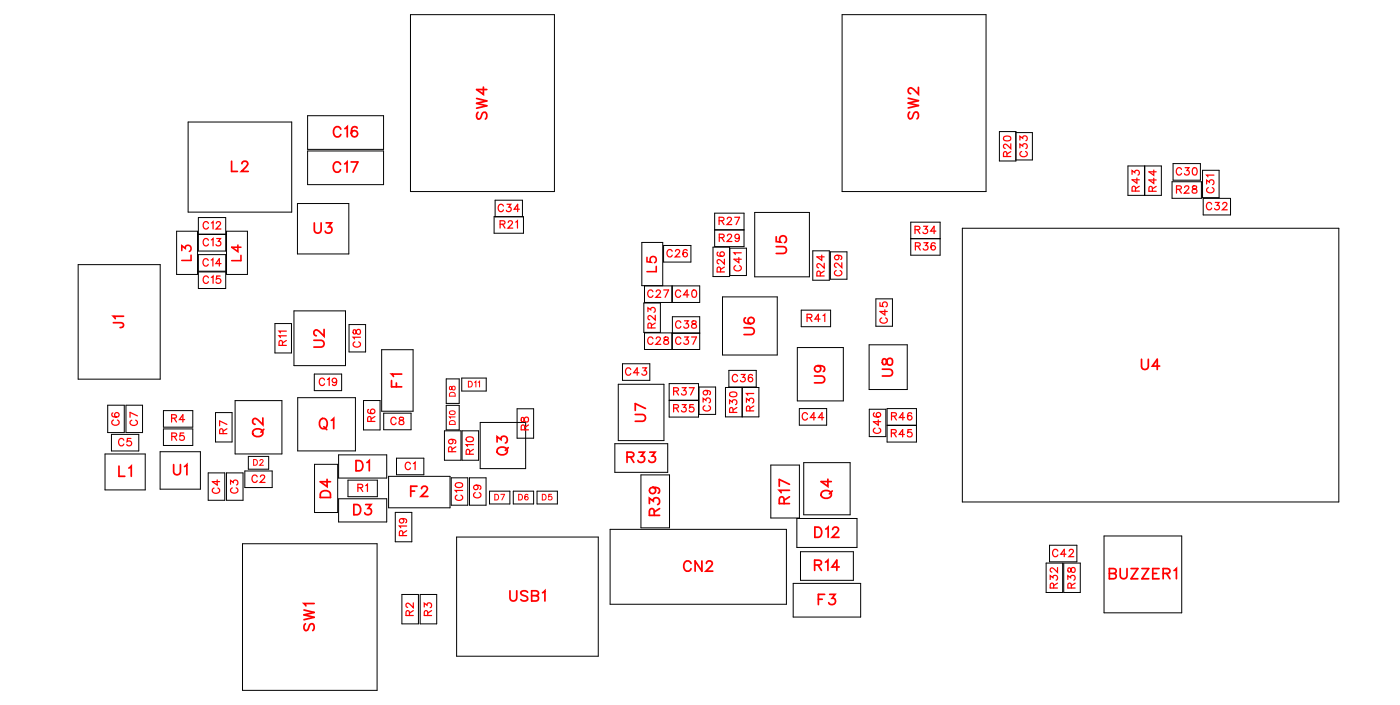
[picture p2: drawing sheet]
<svg xmlns="http://www.w3.org/2000/svg" width="97mm" height="49mm" viewBox="0 0 97 49" stroke-linecap="round" stroke-linejoin="round" font-family="sans-serif">
<g fill="none" stroke="#000" stroke-width=".07">
<path d="M5.4 18.4h5.7v7.9h-5.7zM12.3 16h1.4v3.1h-1.4zM13.1 8.5h7.2v6.2h-7.2zM13.8 15.1h1.9v2.3h-1.9zM13.8 17.7h1.9v1.1h-1.9zM13.8 18.9h1.9v1.1h-1.9zM13.8 16.3h1.9M15.7 16h1.5v3.1h-1.5zM20.7 14.1h3.5v3.5h-3.5zM21.4 8h5.3v2.4h-5.3zM21.4 10.5h5.3v2.3h-5.3zM28.5 1h10v12.3h-10z"/>
<path d="M34.3 15h2.1v1.2h-2.1zM34.4 13.9h1.9v1.1h-1.9zM46.1 19.8v-3h-1.5v3h2.1v1.2h-1.9v-1.2M46.1 17h1.9v1.2h-1.9zM46.7 19.8h1.9v1.2h-1.9zM49.6 17.2h1.1v2h-1.1zM49.7 14.8h2v2.3h-2zM49.7 15.9h2M50.7 17.2h1.2v1.9h-1.2zM52.5 14.7h3.8v4.5h-3.8zM56.5 17.4h1.1v2.1h-1.1zM57.7 17.5h1.2v1.9h-1.2z"/>
<path d="M58.5 1h10v12.3h-10zM63.3 15.4h2v2.3h-2zM63.3 16.6h2M66.9 15.8h26.2v19h-26.2zM69.5 9.1h1.1v2.1h-1.1zM70.6 9.2h1.2v1.9h-1.2zM78.4 11.5h2.3v2.1h-2.3zM79.5 11.5v2.1M81.5 12.6h2v1.2h-2zM81.5 11.4h1.9v1.1h-1.9zM83.6 11.8h1.1v1.9h-1.1zM83.6 13.8h1.9v1.1h-1.9z"/>
<path d="M7.3 31.5h2.8v2.5h-2.8zM7.5 28.1h1.1v1.9h-1.1zM7.7 30.2h1.9v1.1h-1.9zM8.8 28.1h1.1v1.9h-1.1zM11.1 31.4h2.8v2.6h-2.8zM11.4 28.5h2v1.2h-2zM11.4 29.8h2v1.1h-2zM14.5 32.8h1.1v1.9h-1.1zM15 28.6h1.1v2.1h-1.1zM15.7 32.8h1.2v1.9h-1.2zM16.3 27.8h3.3v3.7h-3.3zM16.9 37.7h9.3v10.2h-9.3z"/>
<path d="M17 32.7h1.9v1.1h-1.9zM17.3 31.7h1.4v.9h-1.4zM19.1 22.5h1.2v2h-1.2zM20.4 21.6h3.6v3.8h-3.6zM20.7 27.6h4v3.7h-4zM21.8 26h1.9v1.1h-1.9zM21.9 32.2h1.6v3.4h-1.6zM23.5 31.6h3.4v1.6h-3.4zM23.5 34.6h3.4v1.6h-3.4zM24.2 33.3h2v1.2h-2zM24.3 22.5h1.1v1.9h-1.1zM25.3 27.8h1.1v2h-1.1z"/>
<path d="M26.5 24.3h2.2v4.2h-2.2zM26.7 28.7h1.9v1.1h-1.9zM27 33.1h4.3v2.1h-4.3zM27.5 35.6h1.1v2h-1.1zM27.6 31.8h1.9v1.2h-1.9zM30.9 29.9h1.1v2h-1.1zM31 26.3h.9v1.7h-.9zM31 28.1h.9v1.7h-.9zM31.4 33.2h1.1v1.9h-1.1zM31.7 37.3h9.9v8.3h-9.9zM32.1 26.2h1.7v.9h-1.7zM32.1 29.9h1.2v2h-1.2z"/>
<path d="M32.6 33.2h1.2v1.9h-1.2zM33.4 29.3h3.1v3.2h-3.1zM34 34.1h1.4v.9h-1.4zM35.7 34.1h1.4v.9h-1.4zM35.9 28.4h1.2v2h-1.2zM37.3 34.1h1.4v.9h-1.4zM42.4 36.7h12.3v5.2h-12.3zM42.7 30.8h3.7v2h-3.7zM43 26.7h3.1v3.9h-3.1zM43.3 25.3h1.9v1.1h-1.9zM44.5 33h2v3.6h-2zM44.8 21h1.1v2.1h-1.1z"/>
<path d="M44.8 23.1h1.9v1.2h-1.9zM46.5 26.6h2.1v2.4h-2.1zM46.5 27.8h2.1M46.7 22h1.9v2.3h-1.9zM46.7 23.1h1.9M48.6 26.9h1.1v1.9h-1.1zM50.2 20.6h3.8v4h-3.8zM50.4 26.9h2.3v2h-2.3zM50.7 25.7h1.9v1.2h-1.9zM51.6 26.9v2M53.6 32.3h2v3.7h-2zM55.4 36h4.2v2h-4.2z"/>
<path d="M55.4 24.1h3.2v3.7h-3.2zM55.6 28.4h1.9v1.1h-1.9zM55.6 38.3h3.7v2h-3.7zM55.7 21.5h2v1.2h-2zM55.9 32.1h3.2v3.6h-3.2zM60.4 23.9h2.7v3.1h-2.7zM60.4 28.4h1.2v1.9h-1.2zM60.9 20.7h1.1v1.9h-1.1zM61.7 29.5h2M61.7 28.4h2v2.3h-2zM72.7 39.1h1.2v2h-1.2zM72.9 37.8h1.9v1.2h-1.9z"/>
<path d="M73.9 39.1h1.2v2h-1.2zM76.7 37.2h5.4v5.3h-5.4zM27.9 41.3h1.2v2h-1.2zM29.2 41.3h1.2v2h-1.2zM55.1 40.5h4.7v2.3h-4.7z"/>
</g>
<g fill="none" stroke="#f00" stroke-width=".08">
<path d="M14.5 18.1a.19 .19 0 0 0-.2-.1 .19 .19 0 0 0-.2 .2v.1a.19 .19 0 0 0 .2 .2 .19 .19 0 0 0 .2-.2M14.5 15.5a.19 .19 0 0 0-.2-.1 .19 .19 0 0 0-.2 .2v.1a.19 .19 0 0 0 .2 .2 .19 .19 0 0 0 .2-.1M14.5 16.7a.19 .19 0 0 0-.2-.1 .19 .19 0 0 0-.2 .2v.1a.19 .19 0 0 0 .2 .2 .19 .19 0 0 0 .2-.2M14.5 19.3a.19 .19 0 0 0-.2-.1 .19 .19 0 0 0-.2 .2v.1a.19 .19 0 0 0 .2 .2 .19 .19 0 0 0 .2-.2M14.7 18.1l.1-.1v.5M14.7 15.5l.1-.1v.5M14.7 16.7l.1-.1v.5M14.7 19.3l.1-.1v.5M15 15.5l.1-.1 .2 .1-.3 .4h.4M15.1 16.6h.2l-.1 .2a.17 .17 0 0 1 .1 .2 .17 .17 0 0 1-.3 0M15.3 19.2h-.2l-.1 .2a.18 .18 0 0 1 .3 0 .18 .18 0 0 1 0 .2 .18 .18 0 0 1-.3 0M15.4 18.3h-.4l.2-.3v.5"/>
<path d="M34.8 15.6l.3-.1v-.1l-.3-.1v.5M34.9 15.6l.2 .2M35 14.3a.19 .19 0 0 0-.2-.1 .19 .19 0 0 0-.2 .2v.1a.19 .19 0 0 0 .2 .2 .19 .19 0 0 0 .2-.1M35.2 14.2h.3l-.1 .2a.17 .17 0 0 1 .1 .2 .17 .17 0 0 1-.3 0M35.3 15.4l.2-.1 .1 .2-.3 .3h.3M35.8 15.4l.2-.1v.5M36.1 14.5h-.4l.3-.3v.5M46.7 17.4a.19 .19 0 0 0-.2-.1 .19 .19 0 0 0-.1 .2v.1a.19 .19 0 0 0 .1 .2 .19 .19 0 0 0 .2-.1M46.9 17.4l.1-.1 .2 .1-.3 .4h.4M47.8 17.4l-.1-.1a.22 .22 0 0 0-.3 .3 .22 .22 0 0 0 .4 .2 .16 .16 0 0 0-.1-.3 .16 .16 0 0 0-.2 .2M49.9 17.5a.22 .22 0 0 0 .2 .3 .22 .22 0 0 0 .2-.3 .16 .16 0 0 0-.3 .1 .16 .16 0 0 0 .2 .2M50 15.3h.3v-.1l-.3-.1v.5"/>
<path d="M50 16.5h.3v-.1l-.3-.1v.5M50.1 18.9v-.3l-.2-.1-.1 .4h.5M50.2 15.3l.1 .3M50.2 16.5l.1 .3M50.3 18v.3l-.3-.3-.2 .1 .2 .2M50.3 18.5l-.2 .2M50.5 15.2l.2-.1 .1 .1-.3 .4h.4M50.6 16.4l.2-.1 .1 .1-.4 .4h.4M51.1 15.1h.3l-.2 .5M51.1 18.4a.19 .19 0 0 0-.1 .3 .19 .19 0 0 0 .2 .1h.1a.19 .19 0 0 0 .2-.1 .19 .19 0 0 0-.1-.3M51.4 17.9v.3l-.4-.2h.5M51.4 16.4a.16 .16 0 0 1-.2 .2 .16 .16 0 0 1-.1-.3 .16 .16 0 0 1 .3 0l-.1 .4h-.2"/>
<path d="M51.5 17.5h-.5l.1 .2M57 19.2v-.3l-.1-.1-.1 .4h.5M57.1 17.7v.4l-.3-.3h.5M57.3 18.3v.3l-.4-.3-.1 .1 .1 .2M57.3 18.8l-.3 .2M58.1 18.8a.19 .19 0 0 0-.1 .2 .19 .19 0 0 0 .2 .1h.1a.19 .19 0 0 0 .2-.1 .19 .19 0 0 0-.1-.2M58.2 17.7a.16 .16 0 0 1 .1 .2 .16 .16 0 0 1-.2 .1 .16 .16 0 0 1 0-.3l.4 .1-.1 .2M58.5 18.2v.4l-.4-.3-.1 .2 .1 .1M63.6 15.9h.3v-.1l-.3-.1v.5M63.6 17.1h.3l.1-.2-.4-.1v.6M63.8 15.9l.1 .3M63.8 17.1l.2 .3"/>
<path d="M64.2 15.7h.3l-.2 .2a.17 .17 0 0 1 .1 .3 .17 .17 0 0 1-.3-.1M64.2 16.8h.3l-.2 .2a.18 .18 0 0 1 .2 .3 .17 .17 0 0 1-.3 0M65 16.9a.22 .22 0 0 0-.3 .2 .22 .22 0 0 0 .3 .2 .16 .16 0 0 0-.1-.2 .16 .16 0 0 0-.2 .1M65 16h-.3l.2-.3v.5M69.8 9.5a.25 .25 0 0 1 .3-.1 .25 .25 0 0 1 .1 .3 .25 .25 0 0 1-.3 .1 .25 .25 0 0 1-.1-.3zM70 10.9v-.3l-.2-.1-.1 .4h.6M70.3 10v.3l-.4-.3-.2 .1 .2 .2M70.3 10.5l-.3 .2M70.9 10.3v-.3l.2 .1a.17 .17 0 0 1 .3-.1 .17 .17 0 0 1-.1 .3M70.9 9.7v-.2l.2 .1a.17 .17 0 0 1 .3-.1 .17 .17 0 0 1-.1 .3M71 10.5a.19 .19 0 0 0-.1 .2 .19 .19 0 0 0 .2 .2h.1a.19 .19 0 0 0 .2-.2 .19 .19 0 0 0-.1-.2M78.7 12.1v-.3l.2 .2a.17 .17 0 0 1 .2-.1 .17 .17 0 0 1 0 .3"/>
<path d="M78.9 13.3v-.3l-.1-.1-.1 .4h.5M79 12.4v.3l-.3-.2h.5M79.2 12.9l-.3 .2M80.1 13.3v-.3l-.1-.1-.1 .4h.5M80.2 12.4v.3l-.3-.2h.5M80.2 11.8v.4l-.3-.3h.5M80.4 12.9l-.3 .2M81.8 13.1h.3v-.1l-.3-.1v.5M81.9 13.1l.2 .3M82.1 11.8a.19 .19 0 0 0-.2-.2 .19 .19 0 0 0-.1 .2v.2a.19 .19 0 0 0 .1 .2 .19 .19 0 0 0 .2-.2M82.3 13l.2-.1 .1 .1-.3 .4h.4M82.4 11.6h.2l-.1 .2a.17 .17 0 0 1 .1 .3 .17 .17 0 0 1-.3 0"/>
<path d="M82.9 12.9v.2l.3 .1a.17 .17 0 0 1-.2 .2 .17 .17 0 0 1-.1-.2l.3-.2-.1-.1zM82.9 11.7a.23 .23 0 0 1 .3 .2 .23 .23 0 0 1-.3 .2v-.2zM83.9 12.8v-.3l.2 .1a.17 .17 0 0 1 .2-.1 .17 .17 0 0 1 0 .3M84 13a.19 .19 0 0 0-.1 .2 .19 .19 0 0 0 .2 .2h.1a.19 .19 0 0 0 .2-.2 .19 .19 0 0 0-.1-.2M84.2 14.2a.19 .19 0 0 0-.2-.1 .19 .19 0 0 0-.1 .1v.2a.19 .19 0 0 0 .1 .2 .19 .19 0 0 0 .2-.2M84.4 12.2h-.5l.1 .1M84.5 14.1h.2l-.1 .1a.17 .17 0 0 1 .1 .3 .17 .17 0 0 1-.3 0M85 14.2l.1-.1h.2l-.3 .5h.3M7.8 28.7a.22 .22 0 0 0 .2 .3 .22 .22 0 0 0 .2-.3 .16 .16 0 0 0-.2 0 .16 .16 0 0 0 .1 .3M7.9 29.2a.19 .19 0 0 0-.1 .2 .19 .19 0 0 0 .2 .1h.1a.19 .19 0 0 0 .2-.1 .19 .19 0 0 0-.1-.2M8.6 30.6a.19 .19 0 0 0-.2-.2 .19 .19 0 0 0-.2 .2v.2a.19 .19 0 0 0 .2 .1 .19 .19 0 0 0 .2-.1M9.1 30.4h-.2l-.1 .3a.18 .18 0 0 1 .3-.1 .18 .18 0 0 1 0 .3 .18 .18 0 0 1-.3 0"/>
<path d="M9.2 29.2a.19 .19 0 0 0-.2 .2 .19 .19 0 0 0 .2 .1h.2a.19 .19 0 0 0 .2-.1 .19 .19 0 0 0-.2-.2M9.6 28.9l-.6-.3v.4M11.9 29h.3l.1-.1-.4-.1v.5M11.9 30.3h.3l.1-.1-.4-.1v.5M12.1 29l.2 .3M12.1 30.3l.2 .3M12.8 30.1h-.3v.2a.18 .18 0 0 1 .3 0 .18 .18 0 0 1-.1 .2 .18 .18 0 0 1-.2 0M12.8 29.1h-.3l.2-.3v.5M14.9 33.9a.19 .19 0 0 0-.1 .2 .19 .19 0 0 0 .2 .1h.1a.19 .19 0 0 0 .2-.1 .19 .19 0 0 0-.2-.2M15.1 33.3v.4l-.3-.3h.5M15.5 30.1v-.3h-.1l-.1 .3h.5M15.8 29.8l-.3 .1"/>
<path d="M15.8 29.5l-.5-.3v.4M16 33.6v-.3l.2 .2a.17 .17 0 0 1 .3-.1 .17 .17 0 0 1-.1 .3M16.1 33.9a.19 .19 0 0 0-.1 .2 .19 .19 0 0 0 .2 .1h.1a.19 .19 0 0 0 .2-.1 .19 .19 0 0 0-.1-.2M17.9 33.1a.19 .19 0 0 0-.2-.1 .19 .19 0 0 0-.2 .2v.1a.19 .19 0 0 0 .2 .2 .19 .19 0 0 0 .2-.1M18.1 33.1l.1-.1 .2 .1-.3 .4h.3M19.6 24v-.3l-.1-.1-.1 .4h.5M19.9 23.3h-.5l.1 .1M19.9 23h-.5l.1 .1M19.9 23.6l-.3 .2M22.6 26.4a.19 .19 0 0 0-.3-.2 .19 .19 0 0 0-.1 .2v.2a.19 .19 0 0 0 .1 .2 .19 .19 0 0 0 .3-.2M22.8 26.3l.1-.1v.6M23.4 26.4a.16 .16 0 0 1-.2 .2 .16 .16 0 0 1-.1-.3 .16 .16 0 0 1 .3 0l-.1 .4h-.2"/>
<path d="M24.6 22.9v.3h.1a.21 .21 0 0 1 .1-.3 .21 .21 0 0 1 .2 0l.1 .2-.1 .1-.2-.1-.1-.2zM24.7 23.7a.19 .19 0 0 0-.2 .2 .19 .19 0 0 0 .2 .2h.2a.19 .19 0 0 0 .2-.2 .19 .19 0 0 0-.2-.2M24.9 33.9l.3-.1v-.1l-.3-.1v.5M25 33.9l.2 .2M25.1 23.4h-.6l.1 .1M25.4 33.7l.1-.1v.5M25.6 28.4a.22 .22 0 0 0 .2 .3 .22 .22 0 0 0 .2-.3 .16 .16 0 0 0-.2 .1 .16 .16 0 0 0 .1 .2M25.8 29.3v-.3l-.2-.1v.4h.5M26.1 28.9l-.3 .2M27.5 29.1a.19 .19 0 0 0-.2-.1 .19 .19 0 0 0-.1 .2v.1a.19 .19 0 0 0 .1 .2 .19 .19 0 0 0 .2-.1M27.8 29v.1a.21 .21 0 0 1 .2 .1 .21 .21 0 0 1 0 .2h-.2v-.1l.2-.2v-.1zM27.9 36a.16 .16 0 0 1 .2 .2 .16 .16 0 0 1-.3 .1 .16 .16 0 0 1 0-.3l.4 .1v.2"/>
<path d="M28 37.2v-.3l-.1-.1-.1 .4h.5M28.3 36.5h-.5l.1 .1M28.3 36.8l-.3 .2M28.5 32.2a.19 .19 0 0 0-.2-.1 .19 .19 0 0 0-.1 .2v.1a.19 .19 0 0 0 .1 .2 .19 .19 0 0 0 .2-.1M28.7 32.2l.2-.1v.5M31.3 30.5a.16 .16 0 0 1 .2 .2 .16 .16 0 0 1-.3 .1 .16 .16 0 0 1 0-.3l.5 .1-.1 .2M31.4 31.4v-.3l-.1-.1-.1 .4h.5M31.7 33.6a.25 .25 0 0 1 .3-.1 .25 .25 0 0 1 .1 .3 .25 .25 0 0 1-.3 .1 .25 .25 0 0 1-.1-.3zM31.7 31l-.3 .2M31.8 34.4a.19 .19 0 0 0-.2 .2 .19 .19 0 0 0 .2 .1h.2a.19 .19 0 0 0 .2-.1 .19 .19 0 0 0-.2-.2M32.2 34h-.6l.1 .2M32.4 30.4a.25 .25 0 0 1 .3-.1 .25 .25 0 0 1 .2 .3 .25 .25 0 0 1-.3 .1 .25 .25 0 0 1-.2-.3z"/>
<path d="M32.6 31.5v-.3h-.1l-.1 .3h.5M32.9 30.9h-.5l.1 .1M32.9 31.2l-.3 .2M33 34.2a.19 .19 0 0 0-.1 .2 .19 .19 0 0 0 .2 .2h.1a.19 .19 0 0 0 .2-.2 .19 .19 0 0 0-.1-.2M33.1 33.7a.16 .16 0 0 1 .1 .2 .16 .16 0 0 1-.2 .1 .16 .16 0 0 1 0-.3h.4v.3M36.2 29v.2l.1 .1 .3-.3a.16 .16 0 0 1 .1 .1 .16 .16 0 0 1-.2 .2l-.1-.3zM36.5 29.8l-.1-.3h-.1l-.1 .3h.5M36.7 29.5l-.2 .2M43.8 25.7a.19 .19 0 0 0-.2-.2 .19 .19 0 0 0-.1 .2v.2a.19 .19 0 0 0 .1 .1 .19 .19 0 0 0 .2-.1M44.4 25.9h-.4l.3-.4v.5M44.7 25.5h.2l-.1 .2a.17 .17 0 0 1 .1 .3 .17 .17 0 0 1-.3-.1M45 21.6v-.2l.2 .1a.17 .17 0 0 1 .3-.1 .17 .17 0 0 1-.1 .3"/>
<path d="M45.3 22.8v-.3l-.2-.1-.1 .4h.5M45.4 20.3a.19 .19 0 0 0-.2-.2 .19 .19 0 0 0-.2 .2v.1a.19 .19 0 0 0 .2 .2 .19 .19 0 0 0 .2-.1M45.4 23.5a.19 .19 0 0 0-.2-.1 .19 .19 0 0 0-.2 .2v.1a.19 .19 0 0 0 .2 .2 .19 .19 0 0 0 .2-.1M45.5 21.9v.3l-.3-.3-.2 .1 .2 .2M45.5 22.4l-.2 .2M45.6 20.3l.1-.2 .2 .1-.3 .4h.3M45.6 23.5l.1-.1 .2 .1-.3 .4h.3M46.1 20.1h.4l-.3 .5M46.2 23.4v.2a.21 .21 0 0 1 .2 0 .21 .21 0 0 1 0 .3h-.2v-.2l.2-.2v-.1zM46.8 28.3h.3l.1-.1-.4-.1v.5M46.8 27.2l.3-.1 .1-.1-.4-.1v.5M47 28.3l.2 .3"/>
<path d="M47 27.2l.2 .2M47.3 20.3a.19 .19 0 0 0-.2-.2 .19 .19 0 0 0-.2 .2v.1a.19 .19 0 0 0 .2 .2 .19 .19 0 0 0 .2-.1M47.3 23.5a.19 .19 0 0 0-.2-.1 .19 .19 0 0 0-.1 .2v.1a.19 .19 0 0 0 .1 .2 .19 .19 0 0 0 .2-.1M47.3 22.4a.19 .19 0 0 0-.2-.1 .19 .19 0 0 0-.1 .2v.1a.19 .19 0 0 0 .1 .2 .19 .19 0 0 0 .2-.1M47.4 28.1h.3l-.2 .2a.18 .18 0 0 1 .2 .3 .17 .17 0 0 1-.3-.1M47.4 26.9h.3l-.2 .2a.18 .18 0 0 1 .2 .3 .17 .17 0 0 1-.3-.1M47.6 23.4h.2l-.1 .2a.17 .17 0 0 1 .1 .3 .17 .17 0 0 1-.3-.1M47.6 22.3h.2l-.1 .2a.17 .17 0 0 1 .1 .2 .17 .17 0 0 1-.3 0M47.9 20.5h-.4l.3-.4v.5M47.9 26.9h.3l-.2 .5M48.1 23.4h.3l-.2 .5M48.1 22.3v.1a.21 .21 0 0 1 .3 .1 .21 .21 0 0 1 0 .3l-.3-.1v-.1l.3-.2v-.1z"/>
<path d="M48.2 20.2a.23 .23 0 0 1 .2 .2 .23 .23 0 0 1-.2 .2l-.1-.2zM48.2 28.1h-.2l-.1 .2a.18 .18 0 0 1 .3 0 .18 .18 0 0 1 0 .3 .18 .18 0 0 1-.3-.1M48.9 27.9v-.3l.2 .2a.17 .17 0 0 1 .2-.1 .17 .17 0 0 1 0 .3M49 28.2a.19 .19 0 0 0-.1 .2 .19 .19 0 0 0 .2 .1h.1a.19 .19 0 0 0 .2-.1 .19 .19 0 0 0-.1-.2M49 27.1a.16 .16 0 0 1 .2 .2 .16 .16 0 0 1-.3 .1 .16 .16 0 0 1 0-.3l.5 .1-.1 .2M50.7 28v-.2l.2 .1a.17 .17 0 0 1 .3-.1 .17 .17 0 0 1-.1 .3M50.7 27.3a.25 .25 0 0 1 .3-.1 .25 .25 0 0 1 .2 .3 .25 .25 0 0 1-.3 .1 .25 .25 0 0 1-.2-.3zM50.9 28.6v-.3h-.1l-.1 .3h.5M51.2 28.3l-.3 .2M51.3 26.1a.19 .19 0 0 0-.3-.1 .19 .19 0 0 0-.1 .2v.1a.19 .19 0 0 0 .1 .2 .19 .19 0 0 0 .3-.1M51.5 26h.3l-.2 .2a.18 .18 0 0 1 .2 .3 .17 .17 0 0 1-.3-.1M51.9 27.9v-.2l.2 .1a.17 .17 0 0 1 .2-.1 .17 .17 0 0 1 0 .3"/>
<path d="M52.1 28.5v-.3h-.1l-.1 .3h.5M52.3 26.1v-.1a.22 .22 0 0 0-.3 .2 .22 .22 0 0 0 .3 .2 .16 .16 0 0 0-.1-.2 .16 .16 0 0 0-.2 .1M52.4 27.3h-.5l.1 .1M52.4 28.2l-.3 .2M56.1 22.1l.3-.1v-.1l-.3-.1v.5M56.1 28.8a.19 .19 0 0 0-.2-.2 .19 .19 0 0 0-.1 .2v.2a.19 .19 0 0 0 .1 .2 .19 .19 0 0 0 .2-.2M56.3 22.1l.1 .2M56.7 29h-.4l.3-.4v.6M57 22.2h-.4l.3-.4v.5M57.2 21.9l.1-.1v.5M57.3 29h-.4l.2-.4v.6M60.8 28.7h-.1a.22 .22 0 0 0 .3 .3 .22 .22 0 0 0 .1-.3 .16 .16 0 0 0-.2 0 .16 .16 0 0 0 .1 .2"/>
<path d="M60.8 29.7a.19 .19 0 0 0-.1 .2 .19 .19 0 0 0 .2 .2h.1a.19 .19 0 0 0 .2-.2 .19 .19 0 0 0-.1-.2M61 29.2v.3l-.3-.2h.5M61.2 21v.3h.2a.18 .18 0 0 1 0-.3 .18 .18 0 0 1 .2 0 .18 .18 0 0 1 0 .3M61.3 22.1a.19 .19 0 0 0-.1 .2 .19 .19 0 0 0 .2 .1h.1a.19 .19 0 0 0 .2-.1 .19 .19 0 0 0-.1-.2M61.5 21.5v.4l-.3-.3h.5M62 30.1l.2-.1 .1-.1-.3-.1v.5M62 28.9h.3v-.2l-.3-.1v.6M62.1 30.1l.2 .2M62.1 28.9l.2 .3M62.9 30.2h-.4l.2-.4v.5M62.9 29h-.4l.2-.4v.6M63.4 29.8h-.3v.2a.18 .18 0 0 1 .3 0 .18 .18 0 0 1-.1 .3 .18 .18 0 0 1-.2-.1"/>
<path d="M63.4 28.7h-.1a.22 .22 0 0 0-.3 .2 .22 .22 0 0 0 .4 .2 .16 .16 0 0 0-.1-.3 .16 .16 0 0 0-.2 .2M73.5 39.4v.3l-.4-.3-.1 .1 .1 .2M73.5 38.3a.19 .19 0 0 0-.2-.2 .19 .19 0 0 0-.1 .2v.1a.19 .19 0 0 0 .1 .2 .19 .19 0 0 0 .2-.1M74.1 38.5h-.4l.3-.4v.5M74.2 39.4v.3h.1l.3-.3a.17 .17 0 0 1 .1 .2 .17 .17 0 0 1-.1 .1l-.2-.3zM74.3 38.3l.1-.2 .2 .1-.3 .4h.3M28.5 42.7l-.1-.3h-.1l-.1 .3h.5M28.7 41.8v.4l-.3-.3-.2 .1 .1 .2M28.7 42.4l-.2 .2M29.5 42.1v-.2l.2 .1a.17 .17 0 0 1 .3-.1 .17 .17 0 0 1-.1 .3M29.7 42.7v-.3h-.1l-.1 .3h.5M30 42.4l-.3 .2"/>
<path d="M73 40.2v-.2l.2 .1a.17 .17 0 0 1 .3-.1 .17 .17 0 0 1-.1 .3M73.2 40.8v-.3h-.1l-.1 .3h.5M73.5 40.5l-.3 .1M74.2 40.2v-.2l.2 .1a.17 .17 0 0 1 .3-.1 .17 .17 0 0 1-.1 .3M74.5 40.8l-.1-.3h-.1l-.1 .3h.5M74.7 40.5l-.2 .1"/>
</g>
<g fill="none" stroke="#f00" stroke-width=".12">
<path d="M16.1 11.2v.7h.4M16.8 11.4l.2-.2h.1l.1 .1-.1 .3-.3 .3h.5M21.8 15.5v.5l.2 .2 .3-.1v-.6M22.7 15.5h.3l-.2 .2a.24 .24 0 0 1 .2 .4 .24 .24 0 0 1-.4-.1M23.7 11.4a.26 .26 0 0 0-.3-.2 .26 .26 0 0 0-.2 .3v.2a.26 .26 0 0 0 .2 .3 .26 .26 0 0 0 .3-.2M23.7 9a.26 .26 0 0 0-.3-.2 .26 .26 0 0 0-.2 .3v.1a.26 .26 0 0 0 .2 .3 .26 .26 0 0 0 .3-.2M24 11.4l.1-.2v.8M24 8.9l.1-.1v.7M24.4 11.2h.5l-.4 .8M24.8 8.9v-.1a.35 .35 0 0 0-.4 .3 .35 .35 0 0 0 .2 .4 .22 .22 0 0 0 .3-.2 .22 .22 0 0 0-.2-.2 .22 .22 0 0 0-.3 .2M33.1 6.8l.7 .2-.7 .2 .7 .1-.7 .2M33.2 7.8l-.1 .2 .1 .3 .2-.1 .2-.4h.1l.1 .2-.1 .3"/>
<path d="M33.6 6v.6l-.5-.4h.7M54 17.1h.5l.2 .2-.1 .3h-.6M54 16.4v.4h.3a.25 .25 0 0 1-.1-.4 .25 .25 0 0 1 .4 .1 .25 .25 0 0 1-.1 .3M63.1 6.8l.7 .2-.7 .2 .7 .1-.7 .2M63.2 7.8l-.1 .1 .1 .3h.2l.2-.4h.1l.1 .1-.1 .3M63.8 6.1v.4l-.3-.3-.2-.1-.2 .1v.2l.2 .1M7.9 22.4h.6l.1 .3h-.2M8.3 32.4v.7h.4M8.6 22h-.7l.1 .1M9 32.5l.1-.1v.7M12.1 32.3v.5l.2 .2 .2-.1v-.6M12.8 32.4l.2-.1v.7"/>
<path d="M17.7 29.8a.35 .35 0 0 1 .4 0 .35 .35 0 0 1 .1 .4 .33 .33 0 0 1-.4 .1 .33 .33 0 0 1-.1-.5zM18.3 29v.5l-.4-.4-.2-.1-.1 .2v.1l.1 .2M18.3 29.8l-.2 .2M21.8 23.6h.5l.2 .2-.1 .3h-.6M22.3 29.1a.33 .33 0 0 1 .5 .3 .33 .33 0 0 1-.5 .3l-.1-.2zM22.4 34.1h.1h.4l.1 .4h-.7zM22.5 29.6l.2 .2M22.5 22.9v.4l-.3-.3-.2-.1-.2 .1v.2l.2 .1M22.7 33.3v.5l-.4-.4h.7M23 29.2l.2-.2v.8M24.6 35h.2a.38 .38 0 0 1 .3 .4 .38 .38 0 0 1-.3 .3h-.2zM24.7 32h.3a.38 .38 0 0 1 .2 .3 .38 .38 0 0 1-.2 .4h-.3z"/>
<path d="M25.4 35h.4l-.2 .3a.24 .24 0 0 1 .2 .4 .25 .25 0 0 1-.5-.1M25.5 32.1l.2-.1v.7M27.2 26.4v.5h.7M27.6 26.6v.3M27.9 26h-.7l.1 .1M28.5 34.1h.3M29 33.8h-.5v.7M29.3 33.9l.1-.1h.2l.1 .1-.1 .2-.3 .4h.4M34.5 30.7v-.4l.3 .2a.24 .24 0 0 1 .4-.2 .25 .25 0 0 1-.1 .5M34.7 31.1a.35 .35 0 0 1 .4 0 .35 .35 0 0 1 .1 .3 .33 .33 0 0 1-.4 .2 .33 .33 0 0 1-.1-.5zM35.3 31.1l-.2 .2M43.6 31.7h.4l.1-.2-.2-.1h-.3v.7"/>
<path d="M43.8 31.7l.3 .4M44.2 28.8h.5l.2 .2-.1 .2h-.6M44.4 31.4h.4l-.2 .3a.24 .24 0 0 1 .1 .3 .24 .24 0 0 1-.4 0M44.9 28.4l-.7-.4v.5M45.1 35v-.4l.3 .2a.24 .24 0 0 1 .4-.2 .24 .24 0 0 1-.1 .4M45.2 31.4h.3l-.2 .3a.24 .24 0 0 1 .2 .3 .24 .24 0 0 1-.4 0M45.4 33.8a.22 .22 0 0 1 .2 .3 .22 .22 0 0 1-.4 .1 .22 .22 0 0 1 0-.3l.2-.1a.34 .34 0 0 1 .4 .3l-.1 .1M45.5 35.8l-.1-.4-.1-.1-.2 .2v.3h.7M45.8 35.3l-.3 .2M48 39.1a.26 .26 0 0 0-.3-.2 .26 .26 0 0 0-.2 .3v.2a.26 .26 0 0 0 .2 .2 .26 .26 0 0 0 .3-.1M48.8 38.9v.7l-.5-.7v.7M49.1 39.1l.1-.2h.2l.1 .2-.1 .2-.3 .3h.4"/>
<path d="M51.7 22.8h.5l.2 .2-.1 .2h-.6M51.8 22.1a.35 .35 0 0 0 .2 .4 .35 .35 0 0 0 .4-.2 .22 .22 0 0 0-.2-.3 .22 .22 0 0 0-.2 .2 .22 .22 0 0 0 .2 .3M54.5 35v-.4l-.2-.1-.1 .2v.3h.7M54.9 34h-.7l.1 .2M54.9 34.5l-.4 .2M54.9 33.6l-.7-.3v.5M56.6 26.1h.5l.2 .2-.1 .2-.6 .1M56.6 39.2h.4l.1-.2-.2-.1h-.3v.7M56.6 36.6h.3a.38 .38 0 0 1 .2 .3 .38 .38 0 0 1-.2 .4h-.3zM56.8 25.4a.22 .22 0 0 1 .2 .3 .22 .22 0 0 1-.3 .1 .22 .22 0 0 1 0-.4h.1a.34 .34 0 0 1 .5 .3l-.1 .1M56.9 39.2l.2 .4M57.2 34.1a.35 .35 0 0 1 .4 0 .35 .35 0 0 1 .1 .4 .33 .33 0 0 1-.4 .1 .33 .33 0 0 1-.1-.5z"/>
<path d="M57.4 39l.1-.1v.7M57.4 36.7l.2-.1v.7M57.5 33.3v.5l-.4-.4h.7M57.8 34.1l-.2 .2M57.9 36.8l.1-.2h.1l.2 .1-.1 .3-.4 .3h.5M58.3 39.4h-.5l.4-.5v.7M61.3 25.6h.5l.2 .2-.1 .3h-.6M61.4 24.9v.4h.1l.3-.4a.24 .24 0 0 1 .2 .2 .24 .24 0 0 1-.2 .2l-.1-.1-.1-.3zM77.1 39.8l.4 .1 .1 .1-.2 .2h-.3v-.7h.4l.1 .2-.2 .1M77.9 39.5v.5l.2 .2 .2-.1v-.6M78.6 39.5h.5l-.5 .7h.5M79.3 24.9v.5l.2 .2 .3-.1v-.6"/>
<path d="M79.4 39.5h.4l-.4 .7h.4M80.1 39.8h.3M80.6 39.5h-.5v.7h.5M80.6 25.4h-.5l.3-.5v.7M80.8 39.8h.4l.1-.3h-.5v.7M81.1 39.8l.2 .4M81.6 39.6l.2-.1v.7M21.1 42.3l.7 .2-.7 .2 .7 .2-.7 .1M21.2 43.3l-.1 .2 .1 .3 .2-.1 .2-.4h.1l.1 .2-.1 .3M21.8 41.9h-.7l.2 .2M35.4 41v.5l.2 .2 .3-.1v-.6M36.7 41.1l-.2-.1-.3 .1 .1 .2 .4 .2v.1l-.2 .1-.3-.1"/>
<path d="M37 41.3l.4 .1v.2l-.1 .1h-.3v-.7l.4 .1v.2h-.1M37.7 41.1l.2-.1v.7M56.9 41.6h.2M57.3 41.3h-.4v.7M57.7 41.3h.3l-.2 .2a.24 .24 0 0 1 .2 .4 .24 .24 0 0 1-.4-.1"/>
</g>
<g fill="none" stroke="#f00" stroke-width=".07">
<path d="M17.6 31.9h.2a.21 .21 0 0 1 .1 .2 .21 .21 0 0 1-.1 .2h-.2zM18.1 32v-.1l.2 .1-.3 .3h.3M31.3 26.8v.2h.1a.16 .16 0 0 1 0-.2 .16 .16 0 0 1 .2 0v.3l-.2-.1v-.2zM31.3 29.2h.3v.3h-.4zM31.3 27.3h.3v.2h-.4zM31.6 28.9h-.4l.1 .1M32.6 26.5h.1a.21 .21 0 0 1 .1 .2 .21 .21 0 0 1-.1 .2h-.1zM33 26.5h.1v.4M33.2 26.5h.1v.4M34.4 34.3h.1a.21 .21 0 0 1 .2 .2 .21 .21 0 0 1-.2 .2h-.1zM34.8 34.3h.3l-.2 .4M36.1 34.3h.1a.21 .21 0 0 1 .1 .2 .21 .21 0 0 1-.1 .2h-.1z"/>
<path d="M36.7 34.4v-.1a.18 .18 0 0 0-.3 .2 .18 .18 0 0 0 .3 .2 .12 .12 0 0 0-.1-.2 .12 .12 0 0 0-.1 .1M37.7 34.3h.1a.21 .21 0 0 1 .2 .2 .21 .21 0 0 1-.2 .2h-.1zM38.3 34.3h-.2v.2a.14 .14 0 0 1 .2 0 .14 .14 0 0 1 0 .2 .14 .14 0 0 1-.2-.1"/>
<circle cx="31.4" cy="28.6" r=".18"/>
</g>
<path d="M12.6 17.4v-.3l.3 .1a.21 .21 0 0 1 .3-.1 .21 .21 0 0 1 0 .4M13.3 17.7v.4h-.7M16.5 17v.5l-.4-.3h.6M16.7 17.7v.4h-.6M45 17.9v.3h.2a.23 .23 0 0 1 0-.3 .23 .23 0 0 1 .4 0 .23 .23 0 0 1-.1 .3M45.6 18.5v.4h-.6" fill="none" stroke="#f00" stroke-width=".11"/>
<g font-size="1.2" fill="#fff">
<text x="23.1" y="9.8">C16</text>
<text x="34.1" y="8.3" transform="rotate(-90 34.1 8.3)">SW4</text>
<text x="64.1" y="8.3" transform="rotate(-90 64.1 8.3)">SW2</text>
<text x="16" y="12.2">L2</text>
<text x="21.8" y="16.5">U3</text>
<text x="23.1" y="12.2">C17</text>
<text x="55" y="17.7" transform="rotate(-90 55 17.7)">U5</text>
<text x="8.9" y="22.8" transform="rotate(-90 8.9 22.8)">J1</text>
<text x="52.7" y="23.3" transform="rotate(-90 52.7 23.3)">U6</text>
<text x="22.8" y="24.2" transform="rotate(-90 22.8 24.2)">U2</text>
<text x="28.2" y="26.9" transform="rotate(-90 28.2 26.9)">F1</text>
<text x="45.2" y="29.3" transform="rotate(-90 45.2 29.3)">U7</text>
<text x="57.6" y="26.6" transform="rotate(-90 57.6 26.6)">U9</text>
<text x="62.3" y="26.2" transform="rotate(-90 62.3 26.2)">U8</text>
<text x="79.3" y="25.9">U4</text>
<text x="8.2" y="33.4">L1</text>
<text x="12" y="33.3">U1</text>
<text x="18.6" y="30.4" transform="rotate(-90 18.6 30.4)">Q2</text>
<text x="22.1" y="30.1">Q1</text>
<text x="23.3" y="34.6" transform="rotate(-90 23.3 34.6)">D4</text>
<text x="24.7" y="33">D1</text>
<text x="28.5" y="34.8">F2</text>
<text x="35.6" y="31.6" transform="rotate(-90 35.6 31.6)">Q3</text>
<text x="43.5" y="32.4">R33</text>
<text x="46.1" y="35.8" transform="rotate(-90 46.1 35.8)">R39</text>
<text x="55.2" y="35" transform="rotate(-90 55.2 35)">R17</text>
<text x="58.1" y="34.6" transform="rotate(-90 58.1 34.6)">Q4</text>
<text x="24.5" y="36">D3</text>
<text x="47.5" y="39.9">CN2</text>
<text x="56.6" y="39.9">R14</text>
<text x="56.6" y="37.6">D12</text>
<text x="77" y="40.5">BUZZER1</text>
<text x="22.1" y="43.8" transform="rotate(-90 22.1 43.8)">SW1</text>
<text x="35.4" y="42">USB1</text>
<text x="56.8" y="42.3">F3</text>
</g>
<g font-size="1.1" fill="#fff">
<text x="13.5" y="18.1" transform="rotate(-90 13.5 18.1)">L3</text>
<text x="17" y="18.1" transform="rotate(-90 17 18.1)">L4</text>
<text x="45.9" y="18.9" transform="rotate(-90 45.9 18.9)">L5</text>
</g>
<g font-size=".9" fill="#fff">
<text x="70.5" y="10.9" transform="rotate(-90 70.5 10.9)">R20</text>
<text x="71.6" y="10.9" transform="rotate(-90 71.6 10.9)">C33</text>
<text x="14.1" y="16.1">C12</text>
<text x="14.1" y="17.3">C13</text>
<text x="34.6" y="14.9">C34</text>
<text x="34.7" y="16">R21</text>
<text x="49.9" y="15.8">R27</text>
<text x="49.9" y="17">R29</text>
<text x="63.6" y="16.4">R34</text>
<text x="63.6" y="17.6">R36</text>
<text x="79.4" y="13.3" transform="rotate(-90 79.4 13.3)">R43</text>
<text x="80.6" y="13.3" transform="rotate(-90 80.6 13.3)">R44</text>
<text x="81.7" y="12.4">C30</text>
<text x="81.7" y="13.6">R28</text>
<text x="83.8" y="14.8">C32</text>
<text x="84.6" y="13.4" transform="rotate(-90 84.6 13.4)">C31</text>
<text x="14.1" y="18.7">C14</text>
<text x="14.1" y="19.9">C15</text>
<text x="45" y="20.9">C27 C40</text>
<text x="45.8" y="22.8" transform="rotate(-90 45.8 22.8)">R23</text>
<text x="46.3" y="18">C26</text>
<text x="46.9" y="23">C38</text>
<text x="50.6" y="18.9" transform="rotate(-90 50.6 18.9)">R26</text>
<text x="51.7" y="18.8" transform="rotate(-90 51.7 18.8)">C41</text>
<text x="56.1" y="22.5">R41</text>
<text x="57.5" y="19.2" transform="rotate(-90 57.5 19.2)">R24</text>
<text x="58.7" y="19.2" transform="rotate(-90 58.7 19.2)">C29</text>
<text x="61.9" y="22.5" transform="rotate(-90 61.9 22.5)">C45</text>
<text x="8.5" y="29.6" transform="rotate(-90 8.5 29.6)">C6</text>
<text x="9.8" y="29.6" transform="rotate(-90 9.8 29.6)">C7</text>
<text x="11.9" y="29.5">R4</text>
<text x="20.1" y="24" transform="rotate(-90 20.1 24)">R11</text>
<text x="22.1" y="27">C19</text>
<text x="25.3" y="24.1" transform="rotate(-90 25.3 24.1)">C18</text>
<text x="26.3" y="29.3" transform="rotate(-90 26.3 29.3)">R6</text>
<text x="27.1" y="29.7">C8</text>
<text x="36.9" y="29.9" transform="rotate(-90 36.9 29.9)">R8</text>
<text x="43.4" y="26.3">C43</text>
<text x="45" y="24.1">C28 C37</text>
<text x="46.8" y="28.8">R35</text>
<text x="46.8" y="27.6">R37</text>
<text x="49.6" y="28.6" transform="rotate(-90 49.6 28.6)">C39</text>
<text x="50.9" y="26.7">C36</text>
<text x="51.4" y="28.7" transform="rotate(-90 51.4 28.7)">R30</text>
<text x="52.6" y="28.6" transform="rotate(-90 52.6 28.6)">R31</text>
<text x="55.7" y="29.4">C44</text>
<text x="61.9" y="29.4">R46</text>
<text x="8.2" y="31.2">C5</text>
<text x="11.9" y="30.8">R5</text>
<text x="15.5" y="34.3" transform="rotate(-90 15.5 34.3)">C4</text>
<text x="16" y="30.1" transform="rotate(-90 16 30.1)">R7</text>
<text x="16.7" y="34.3" transform="rotate(-90 16.7 34.3)">C3</text>
<text x="17.5" y="33.7">C2</text>
<text x="24.8" y="34.3">R1</text>
<text x="28.1" y="32.8">C1</text>
<text x="31.9" y="31.4" transform="rotate(-90 31.9 31.4)">R9</text>
<text x="32.4" y="34.8" transform="rotate(-90 32.4 34.8)">C10</text>
<text x="33.1" y="31.6" transform="rotate(-90 33.1 31.6)">R10</text>
<text x="33.6" y="34.6" transform="rotate(-90 33.6 34.6)">C9</text>
<text x="61.4" y="30.1" transform="rotate(-90 61.4 30.1)">C46</text>
<text x="61.9" y="30.5">R45</text>
<text x="28.5" y="37.2" transform="rotate(-90 28.5 37.2)">R19</text>
<text x="73.1" y="38.9">C42</text>
<text x="73.7" y="40.9" transform="rotate(-90 73.7 40.9)">R32</text>
<text x="74.9" y="40.9" transform="rotate(-90 74.9 40.9)">R38</text>
<text x="28.9" y="42.8" transform="rotate(-90 28.9 42.8)">R2</text>
<text x="30.2" y="42.8" transform="rotate(-90 30.2 42.8)">R3</text>
</g>
<g font-size=".7" fill="#fff">
<text x="31.8" y="29.5" transform="rotate(-90 31.8 29.5)">D10</text>
<text x="31.8" y="27.5" transform="rotate(-90 31.8 27.5)">D8</text>
<text x="32.5" y="27">D11</text>
<text x="17.6" y="32.5">D2</text>
<text x="34.4" y="34.9">D7</text>
<text x="36" y="34.9">D6</text>
<text x="37.7" y="34.9">D5</text>
</g>
</svg>
